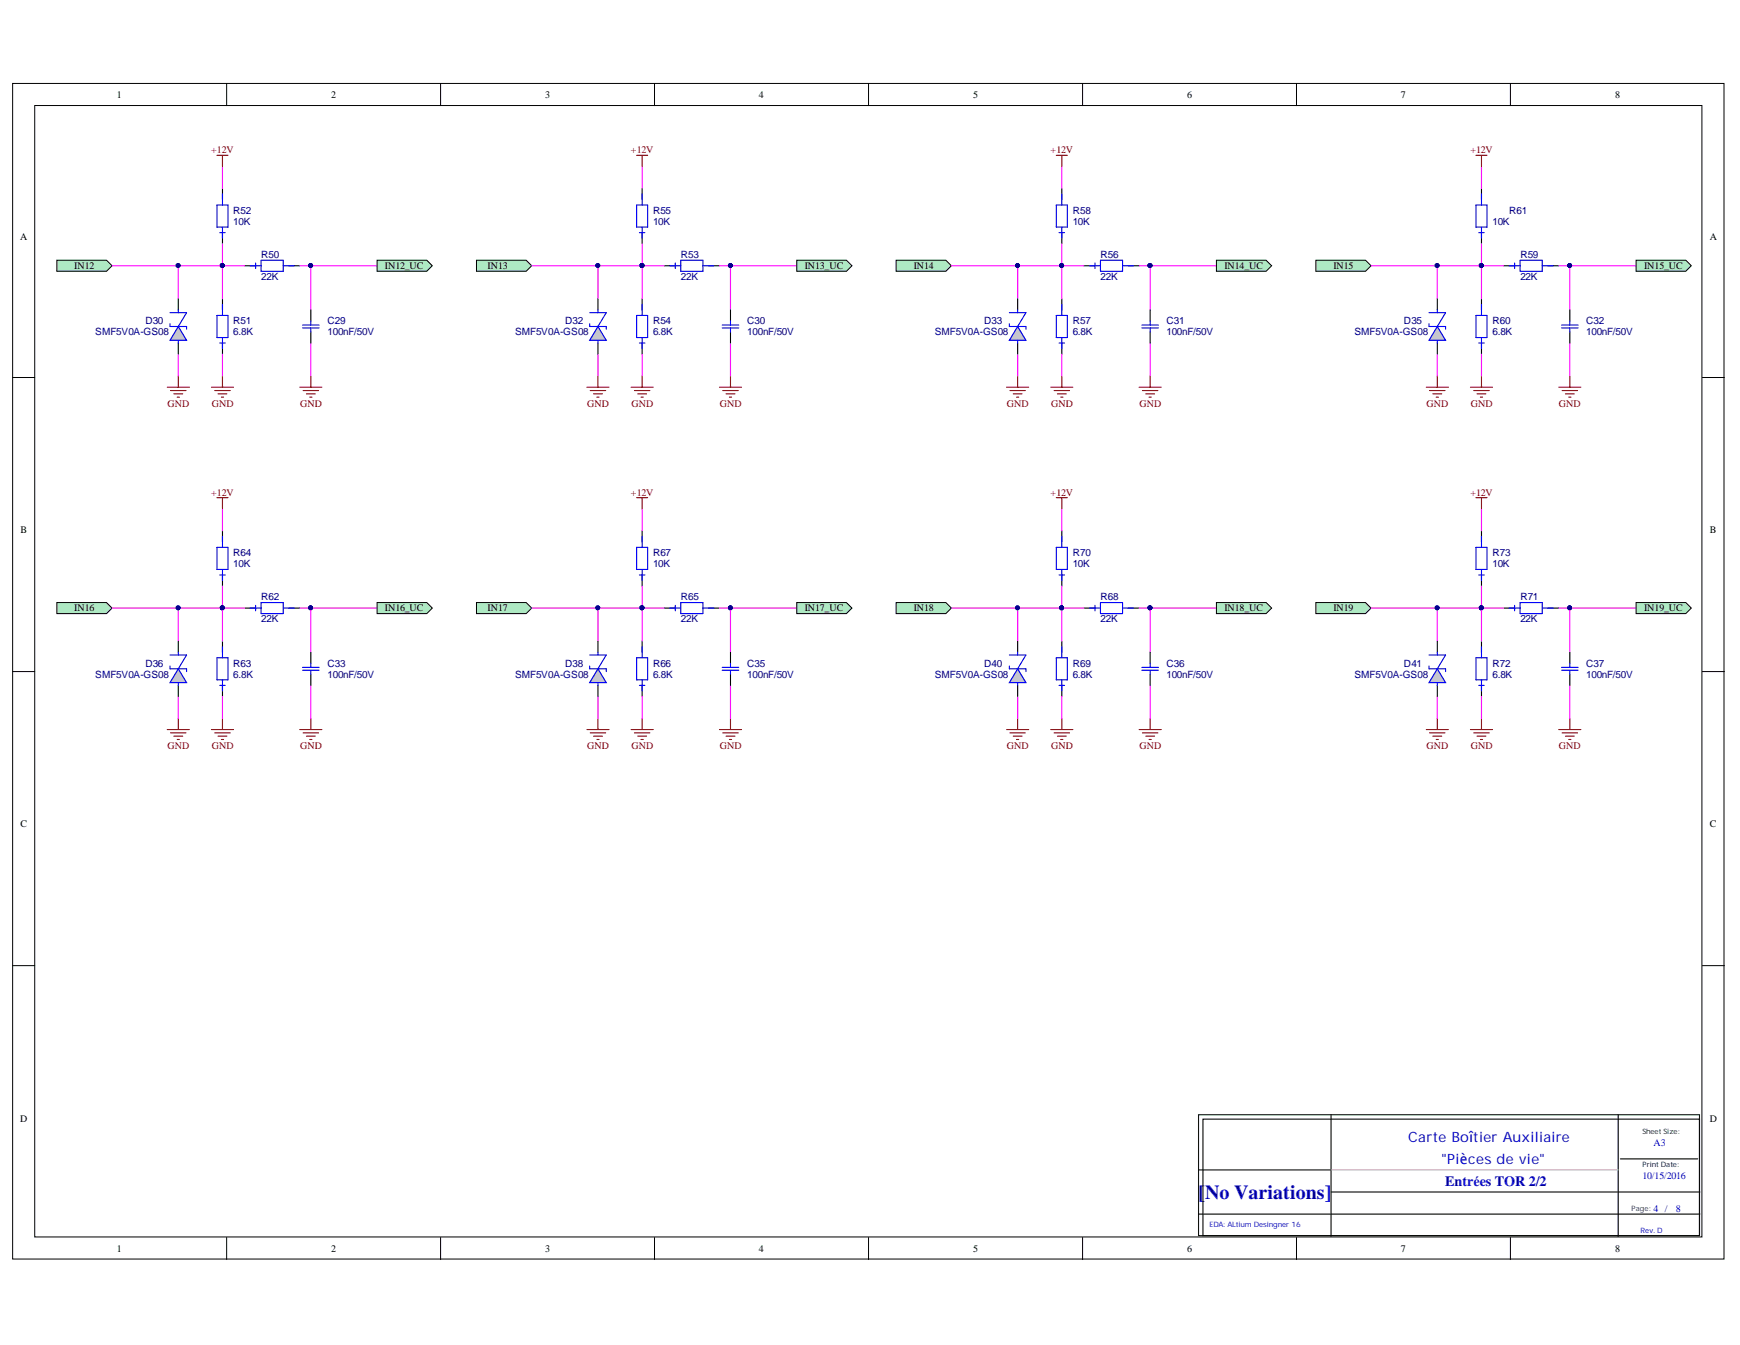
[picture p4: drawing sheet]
<svg xmlns="http://www.w3.org/2000/svg" width="279mm" height="216mm" viewBox="0 0 279 216" stroke-linecap="round" stroke-linejoin="round" font-family="sans-serif">
<g fill="#fff" stroke="#000" stroke-width=".16">
<path d="M2 13.4h274.8v188.7h-274.8z"/>
<path d="M5.6 16.9h267.7v181.7h-267.7z"/>
</g>
<g fill="none" stroke="#000" stroke-width=".16">
<path d="M36.4 13.4v3.6M70.7 13.4v3.6M105.1 13.4v3.6M139.5 13.4v3.6M173.8 13.4v3.6M208.2 13.4v3.6M242.5 13.4v3.6M2 60.6h3.6M273.4 60.6h3.5M2 107.8h3.6M273.4 107.8h3.5M2 155h3.6"/>
<path d="M273.4 155h3.5M36.4 198.6v3.6M70.7 198.6v3.6M105.1 198.6v3.6M139.5 198.6v3.6M173.8 198.6v3.6M208.2 198.6v3.6M242.5 198.6v3.6"/>
</g>
<path d="M35.7 30.3v1.7M35.7 37.3v1.8M39.3 42.7h1.7M46.4 42.7h1.7" fill="none" stroke="#000" stroke-width=".18"/>
<path d="M34.8 32.9h1.8v3.6h-1.8zM35.3 37.3h.9M35.7 31.1v1.8M35.7 36.5v1.7M40.2 42.7h1.7M41 42.2v.9M41.9 41.8h3.6v1.7h-3.6zM45.5 42.7h1.8" fill="none" stroke="#00f" stroke-width=".18"/>
<path d="M26.9 62.2h3.5M27.4 62.7h2.5M27.9 63.2h1.4M28.5 63.8h.3M28.6 60.4v1.8M48.1 62.2h3.6M48.7 62.7h2.5M49.2 63.2h1.4M49.7 63.8h.4M49.9 60.4v1.8" fill="none" stroke="#800000" stroke-width=".18"/>
<path d="M35.7 26.7v3.6M28.6 42.7v5.3M28.6 56.8v3.6M49.9 55.1v5.3M49.9 42.7h10.7" fill="none" stroke="#f0f" stroke-width=".18"/>
<g fill="#000080" stroke="#000080" stroke-width=".16">
<circle cx="49.9" cy="42.6" r=".31"/>
<circle cx="28.6" cy="42.6" r=".31"/>
</g>
<path d="M60.6 41.8h7.9l.9 .9-.9 .8h-7.9z" fill-rule="evenodd" fill="#aee9c3" stroke="#000" stroke-width=".16"/>
<path d="M34.8 24.9h1.8M35.7 24.9v1.8M34 62.2h3.5M34.5 62.7h2.5M35 63.2h1.4M35.5 63.8h.4M35.7 60.4v1.8" fill="none" stroke="#800000" stroke-width=".18"/>
<path d="M35.7 48v1.8M35.7 55.1v1.7" fill="none" stroke="#000" stroke-width=".18"/>
<path d="M34.8 50.6h1.8v3.6h-1.8zM35.3 55.1h.9M35.7 48.9v1.7M35.7 54.2v1.8" fill="none" stroke="#00f" stroke-width=".18"/>
<path d="M35.7 56.8v3.6" fill="none" stroke="#f0f" stroke-width=".18"/>
<path d="M9.1 41.8h8l.9 .9-.9 .8h-8z" fill-rule="evenodd" fill="#aee9c3" stroke="#000" stroke-width=".16"/>
<path d="M103.1 30.3v1.7M103.1 37.3v1.8M106.7 42.7h1.7M113.8 42.7h1.7" fill="none" stroke="#000" stroke-width=".18"/>
<path d="M102.2 32.9h1.8v3.6h-1.8zM102.7 37.3h.9M103.1 31.1v1.8M103.1 36.5v1.7M107.5 42.7h1.8M108.4 42.2v.9M109.3 41.8h3.6v1.7h-3.6zM112.9 42.7h1.7" fill="none" stroke="#00f" stroke-width=".18"/>
<path d="M94.2 62.2h3.6M94.8 62.7h2.5M95.3 63.2h1.4M95.8 63.8h.4M96 60.4v1.8M115.5 62.2h3.6M116.1 62.7h2.4M116.6 63.2h1.4M117.1 63.8h.4M117.3 60.4v1.8" fill="none" stroke="#800000" stroke-width=".18"/>
<path d="M103.1 26.7v3.6M96 42.7v5.3M96 56.8v3.6M117.3 55.1v5.3M117.3 42.7h10.6" fill="none" stroke="#f0f" stroke-width=".18"/>
<g fill="#000080" stroke="#000080" stroke-width=".16">
<circle cx="117.3" cy="42.6" r=".31"/>
<circle cx="96" cy="42.6" r=".31"/>
</g>
<path d="M127.9 41.8h8l.9 .9-.9 .8h-8z" fill-rule="evenodd" fill="#aee9c3" stroke="#000" stroke-width=".16"/>
<path d="M102.2 24.9h1.8M103.1 24.9v1.8M101.3 62.2h3.6M101.9 62.7h2.5M102.4 63.2h1.4M102.9 63.8h.4M103.1 60.4v1.8" fill="none" stroke="#800000" stroke-width=".18"/>
<path d="M103.1 48v1.8M103.1 55.1v1.7" fill="none" stroke="#000" stroke-width=".18"/>
<path d="M102.2 50.6h1.8v3.6h-1.8zM102.7 55.1h.9M103.1 48.9v1.7M103.1 54.2v1.8" fill="none" stroke="#00f" stroke-width=".18"/>
<path d="M103.1 56.8v3.6" fill="none" stroke="#f0f" stroke-width=".18"/>
<path d="M76.5 41.8h8l.9 .9-.9 .8h-8z" fill-rule="evenodd" fill="#aee9c3" stroke="#000" stroke-width=".16"/>
<path d="M170.5 30.3v1.7M170.5 37.3v1.8M174 42.7h1.8M181.1 42.7h1.8" fill="none" stroke="#000" stroke-width=".18"/>
<path d="M169.6 32.9h1.8v3.6h-1.8zM170.1 37.3h.8M170.5 31.1v1.8M170.5 36.5v1.7M174.9 42.7h1.8M175.8 42.2v.9M176.7 41.8h3.6v1.7h-3.6zM180.3 42.7h1.7" fill="none" stroke="#00f" stroke-width=".18"/>
<path d="M161.6 62.2h3.6M162.2 62.7h2.4M162.7 63.2h1.4M163.2 63.8h.4M163.4 60.4v1.8M182.9 62.2h3.6M183.4 62.7h2.5M184 63.2h1.4M184.5 63.8h.4M184.7 60.4v1.8" fill="none" stroke="#800000" stroke-width=".18"/>
<path d="M170.5 26.7v3.6M163.4 42.7v5.3M163.4 56.8v3.6M184.7 55.1v5.3M184.7 42.7h10.6" fill="none" stroke="#f0f" stroke-width=".18"/>
<g fill="#000080" stroke="#000080" stroke-width=".16">
<circle cx="184.7" cy="42.6" r=".31"/>
<circle cx="163.4" cy="42.6" r=".31"/>
</g>
<path d="M195.3 41.8h8l.9 .9-.9 .8h-8z" fill-rule="evenodd" fill="#aee9c3" stroke="#000" stroke-width=".16"/>
<path d="M169.6 24.9h1.8M170.5 24.9v1.8M168.7 62.2h3.6M169.3 62.7h2.4M169.8 63.2h1.4M170.3 63.8h.4M170.5 60.4v1.8" fill="none" stroke="#800000" stroke-width=".18"/>
<path d="M170.5 48v1.8M170.5 55.1v1.7" fill="none" stroke="#000" stroke-width=".18"/>
<path d="M169.6 50.6h1.8v3.6h-1.8zM170.1 55.1h.8M170.5 48.9v1.7M170.5 54.2v1.8" fill="none" stroke="#00f" stroke-width=".18"/>
<path d="M170.5 56.8v3.6" fill="none" stroke="#f0f" stroke-width=".18"/>
<path d="M143.9 41.8h8l.9 .9-.9 .8h-8z" fill-rule="evenodd" fill="#aee9c3" stroke="#000" stroke-width=".16"/>
<path d="M237.9 30.3v1.7M237.9 37.3v1.8M241.4 42.7h1.8M248.5 42.7h1.8" fill="none" stroke="#000" stroke-width=".18"/>
<path d="M237 32.9h1.8v3.6h-1.8zM237.4 37.3h.9M237.9 31.1v1.8M237.9 36.5v1.7M242.3 42.7h1.8M243.2 42.2v.9M244.1 41.8h3.5v1.7h-3.5zM247.6 42.7h1.8" fill="none" stroke="#00f" stroke-width=".18"/>
<path d="M229 62.2h3.6M229.6 62.7h2.4M230.1 63.2h1.4M230.6 63.8h.4M230.8 60.4v1.8M250.3 62.2h3.5M250.8 62.7h2.5M251.4 63.2h1.4M251.9 63.8h.4M252.1 60.4v1.8" fill="none" stroke="#800000" stroke-width=".18"/>
<path d="M237.9 26.7v3.6M230.8 42.7v5.3M230.8 56.8v3.6M252.1 55.1v5.3M252.1 42.7h10.6" fill="none" stroke="#f0f" stroke-width=".18"/>
<g fill="#000080" stroke="#000080" stroke-width=".16">
<circle cx="252" cy="42.6" r=".31"/>
<circle cx="230.8" cy="42.6" r=".31"/>
</g>
<path d="M262.7 41.8h8l.9 .9-.9 .8h-8z" fill-rule="evenodd" fill="#aee9c3" stroke="#000" stroke-width=".16"/>
<path d="M237 24.9h1.8M237.9 24.9v1.8M236.1 62.2h3.6M236.6 62.7h2.5M237.2 63.2h1.4M237.7 63.8h.4M237.9 60.4v1.8" fill="none" stroke="#800000" stroke-width=".18"/>
<path d="M237.9 48v1.8M237.9 55.1v1.7" fill="none" stroke="#000" stroke-width=".18"/>
<path d="M237 50.6h1.8v3.6h-1.8zM237.4 55.1h.9M237.9 48.9v1.7M237.9 54.2v1.8" fill="none" stroke="#00f" stroke-width=".18"/>
<path d="M237.9 56.8v3.6" fill="none" stroke="#f0f" stroke-width=".18"/>
<path d="M211.3 41.8h8l.9 .9-.9 .8h-8z" fill-rule="evenodd" fill="#aee9c3" stroke="#000" stroke-width=".16"/>
<path d="M35.7 85.2v1.8M35.7 92.3v1.8M39.3 97.6h1.7M46.4 97.6h1.7" fill="none" stroke="#000" stroke-width=".18"/>
<path d="M34.8 87.9h1.8v3.5h-1.8zM35.3 92.3h.9M35.7 86.1v1.8M35.7 91.4v1.8M40.2 97.6h1.7M41 97.2v.9M41.9 96.7h3.6v1.8h-3.6zM45.5 97.6h1.8" fill="none" stroke="#00f" stroke-width=".18"/>
<path d="M26.9 117.1h3.5M27.4 117.6h2.5M27.9 118.2h1.4M28.5 118.7h.3M28.6 115.3v1.8M48.1 117.1h3.6M48.7 117.6h2.5M49.2 118.2h1.4M49.7 118.7h.4M49.9 115.3v1.8" fill="none" stroke="#800000" stroke-width=".18"/>
<path d="M28.6 97.6v5.3M35.7 81.7v3.5M49.9 97.6h10.7M28.6 111.8v3.5M49.9 110v5.3" fill="none" stroke="#f0f" stroke-width=".18"/>
<g fill="#000080" stroke="#000080" stroke-width=".16">
<circle cx="49.9" cy="97.6" r=".31"/>
<circle cx="28.6" cy="97.6" r=".31"/>
</g>
<path d="M60.6 96.7h7.9l.9 .9-.9 .9h-7.9z" fill-rule="evenodd" fill="#aee9c3" stroke="#000" stroke-width=".16"/>
<path d="M34.8 79.9h1.8M35.7 79.9v1.8M34 117.1h3.5M34.5 117.6h2.5M35 118.2h1.4M35.5 118.7h.4M35.7 115.3v1.8" fill="none" stroke="#800000" stroke-width=".18"/>
<path d="M35.7 102.9v1.8M35.7 110v1.8" fill="none" stroke="#000" stroke-width=".18"/>
<path d="M34.8 105.6h1.8v3.5h-1.8zM35.3 110h.9M35.7 103.8v1.8M35.7 109.1v1.8" fill="none" stroke="#00f" stroke-width=".18"/>
<path d="M35.7 111.8v3.5" fill="none" stroke="#f0f" stroke-width=".18"/>
<path d="M9.1 96.7h8l.9 .9-.9 .9h-8z" fill-rule="evenodd" fill="#aee9c3" stroke="#000" stroke-width=".16"/>
<path d="M103.1 85.2v1.8M103.1 92.3v1.8M106.7 97.6h1.7M113.8 97.6h1.7" fill="none" stroke="#000" stroke-width=".18"/>
<path d="M102.2 87.9h1.8v3.5h-1.8zM102.7 92.3h.9M103.1 86.1v1.8M103.1 91.4v1.8M107.5 97.6h1.8M108.4 97.2v.9M109.3 96.7h3.6v1.8h-3.6zM112.9 97.6h1.7" fill="none" stroke="#00f" stroke-width=".18"/>
<path d="M94.2 117.1h3.6M94.8 117.6h2.5M95.3 118.2h1.4M95.8 118.7h.4M96 115.3v1.8M115.5 117.1h3.6M116.1 117.6h2.4M116.6 118.2h1.4M117.1 118.7h.4M117.3 115.3v1.8" fill="none" stroke="#800000" stroke-width=".18"/>
<path d="M96 97.6v5.3M103.1 81.7v3.5M117.3 97.6h10.6M96 111.8v3.5M117.3 110v5.3" fill="none" stroke="#f0f" stroke-width=".18"/>
<g fill="#000080" stroke="#000080" stroke-width=".16">
<circle cx="117.3" cy="97.6" r=".31"/>
<circle cx="96" cy="97.6" r=".31"/>
</g>
<path d="M127.9 96.7h8l.9 .9-.9 .9h-8z" fill-rule="evenodd" fill="#aee9c3" stroke="#000" stroke-width=".16"/>
<path d="M102.2 79.9h1.8M103.1 79.9v1.8M101.3 117.1h3.6M101.9 117.6h2.5M102.4 118.2h1.4M102.9 118.7h.4M103.1 115.3v1.8" fill="none" stroke="#800000" stroke-width=".18"/>
<path d="M103.1 102.9v1.8M103.1 110v1.8" fill="none" stroke="#000" stroke-width=".18"/>
<path d="M102.2 105.6h1.8v3.5h-1.8zM102.7 110h.9M103.1 103.8v1.8M103.1 109.1v1.8" fill="none" stroke="#00f" stroke-width=".18"/>
<path d="M103.1 111.8v3.5" fill="none" stroke="#f0f" stroke-width=".18"/>
<path d="M76.5 96.7h8l.9 .9-.9 .9h-8z" fill-rule="evenodd" fill="#aee9c3" stroke="#000" stroke-width=".16"/>
<path d="M170.5 85.2v1.8M170.5 92.3v1.8M174 97.6h1.8M181.1 97.6h1.8" fill="none" stroke="#000" stroke-width=".18"/>
<path d="M169.6 87.9h1.8v3.5h-1.8zM170.1 92.3h.8M170.5 86.1v1.8M170.5 91.4v1.8M174.9 97.6h1.8M175.8 97.2v.9M176.7 96.7h3.6v1.8h-3.6zM180.3 97.6h1.7" fill="none" stroke="#00f" stroke-width=".18"/>
<path d="M161.6 117.1h3.6M162.2 117.6h2.4M162.7 118.2h1.4M163.2 118.7h.4M163.4 115.3v1.8M182.9 117.1h3.6M183.4 117.6h2.5M184 118.2h1.4M184.5 118.7h.4M184.7 115.3v1.8" fill="none" stroke="#800000" stroke-width=".18"/>
<path d="M163.4 97.6v5.3M170.5 81.7v3.5M184.7 97.6h10.6M163.4 111.8v3.5M184.7 110v5.3" fill="none" stroke="#f0f" stroke-width=".18"/>
<g fill="#000080" stroke="#000080" stroke-width=".16">
<circle cx="184.7" cy="97.6" r=".31"/>
<circle cx="163.4" cy="97.6" r=".31"/>
</g>
<path d="M195.3 96.7h8l.9 .9-.9 .9h-8z" fill-rule="evenodd" fill="#aee9c3" stroke="#000" stroke-width=".16"/>
<path d="M169.6 79.9h1.8M170.5 79.9v1.8M168.7 117.1h3.6M169.3 117.6h2.4M169.8 118.2h1.4M170.3 118.7h.4M170.5 115.3v1.8" fill="none" stroke="#800000" stroke-width=".18"/>
<path d="M170.5 102.9v1.8M170.5 110v1.8" fill="none" stroke="#000" stroke-width=".18"/>
<path d="M169.6 105.6h1.8v3.5h-1.8zM170.1 110h.8M170.5 103.8v1.8M170.5 109.1v1.8" fill="none" stroke="#00f" stroke-width=".18"/>
<path d="M170.5 111.8v3.5" fill="none" stroke="#f0f" stroke-width=".18"/>
<path d="M143.9 96.7h8l.9 .9-.9 .9h-8z" fill-rule="evenodd" fill="#aee9c3" stroke="#000" stroke-width=".16"/>
<path d="M237.9 85.2v1.8M237.9 92.3v1.8M241.4 97.6h1.8M248.5 97.6h1.8" fill="none" stroke="#000" stroke-width=".18"/>
<path d="M237 87.9h1.8v3.5h-1.8zM237.4 92.3h.9M237.9 86.1v1.8M237.9 91.4v1.8M242.3 97.6h1.8M243.2 97.2v.9M244.1 96.7h3.5v1.8h-3.5zM247.6 97.6h1.8" fill="none" stroke="#00f" stroke-width=".18"/>
<path d="M229 117.1h3.6M229.6 117.6h2.4M230.1 118.2h1.4M230.6 118.7h.4M230.8 115.3v1.8M250.3 117.1h3.5M250.8 117.6h2.5M251.4 118.2h1.4M251.9 118.7h.4M252.1 115.3v1.8" fill="none" stroke="#800000" stroke-width=".18"/>
<path d="M230.8 97.6v5.3M237.9 81.7v3.5M252.1 97.6h10.6M230.8 111.8v3.5M252.1 110v5.3" fill="none" stroke="#f0f" stroke-width=".18"/>
<g fill="#000080" stroke="#000080" stroke-width=".16">
<circle cx="252" cy="97.6" r=".31"/>
<circle cx="230.8" cy="97.6" r=".31"/>
</g>
<path d="M262.7 96.7h8l.9 .9-.9 .9h-8z" fill-rule="evenodd" fill="#aee9c3" stroke="#000" stroke-width=".16"/>
<path d="M237 79.9h1.8M237.9 79.9v1.8M236.1 117.1h3.6M236.6 117.6h2.5M237.2 118.2h1.4M237.7 118.7h.4M237.9 115.3v1.8" fill="none" stroke="#800000" stroke-width=".18"/>
<path d="M237.9 102.9v1.8M237.9 110v1.8" fill="none" stroke="#000" stroke-width=".18"/>
<path d="M237 105.6h1.8v3.5h-1.8zM237.4 110h.9M237.9 103.8v1.8M237.9 109.1v1.8" fill="none" stroke="#00f" stroke-width=".18"/>
<path d="M237.9 111.8v3.5" fill="none" stroke="#f0f" stroke-width=".18"/>
<path d="M211.3 96.7h8l.9 .9-.9 .9h-8z" fill-rule="evenodd" fill="#aee9c3" stroke="#000" stroke-width=".16"/>
<path d="M28.6 48v1.8M28.6 55.1v1.7" fill="none" stroke="#000" stroke-width=".18"/>
<path d="M27.3 52v.4h2.7v.5" fill="none" stroke="#00f" stroke-width=".18"/>
<path d="M28.6 52.4l1.4 2.2h-2.7z" fill="#c0c0c0"/>
<path d="M27.3 50.2h2.7l-1.4 2.2M28.6 52.4l1.4 2.2h-2.7zM28.6 49.8v.4M28.6 54.6v.5M94.7 52v.4h2.6v.5" fill="none" stroke="#00f" stroke-width=".18"/>
<path d="M96 48v1.8M96 55.1v1.7" fill="none" stroke="#000" stroke-width=".18"/>
<path d="M96 52.4l1.3 2.2h-2.6z" fill="#c0c0c0"/>
<path d="M94.7 50.2h2.6l-1.3 2.2M96 52.4l1.3 2.2h-2.6zM96 49.8v.4M96 54.6v.5M162.1 52v.4h2.6v.5" fill="none" stroke="#00f" stroke-width=".18"/>
<path d="M163.4 48v1.8M163.4 55.1v1.7" fill="none" stroke="#000" stroke-width=".18"/>
<path d="M163.4 52.4l1.3 2.2h-2.6z" fill="#c0c0c0"/>
<path d="M162.1 50.2h2.6l-1.3 2.2M163.4 52.4l1.3 2.2h-2.6zM163.4 49.8v.4M163.4 54.6v.5M229.5 52v.4h2.6v.5" fill="none" stroke="#00f" stroke-width=".18"/>
<path d="M230.8 48v1.8M230.8 55.1v1.7" fill="none" stroke="#000" stroke-width=".18"/>
<path d="M230.8 52.4l1.3 2.2h-2.6z" fill="#c0c0c0"/>
<path d="M229.5 50.2h2.6l-1.3 2.2M230.8 52.4l1.3 2.2h-2.6zM230.8 49.8v.4M230.8 54.6v.5M229.5 106.9v.5h2.6v.4" fill="none" stroke="#00f" stroke-width=".18"/>
<path d="M230.8 102.9v1.8M230.8 110v1.8" fill="none" stroke="#000" stroke-width=".18"/>
<path d="M230.8 107.4l1.3 2.2h-2.6z" fill="#c0c0c0"/>
<path d="M162.1 106.9v.5h2.6v.4M229.5 105.1h2.6l-1.3 2.3M230.8 107.4l1.3 2.2h-2.6zM230.8 104.7v.4M230.8 109.6v.4" fill="none" stroke="#00f" stroke-width=".18"/>
<path d="M163.4 102.9v1.8M163.4 110v1.8" fill="none" stroke="#000" stroke-width=".18"/>
<path d="M163.4 107.4l1.3 2.2h-2.6z" fill="#c0c0c0"/>
<path d="M94.7 106.9v.5h2.6v.4M162.1 105.1h2.6l-1.3 2.3M163.4 107.4l1.3 2.2h-2.6zM163.4 104.7v.4M163.4 109.6v.4" fill="none" stroke="#00f" stroke-width=".18"/>
<path d="M96 102.9v1.8M96 110v1.8" fill="none" stroke="#000" stroke-width=".18"/>
<path d="M96 107.4l1.3 2.2h-2.6z" fill="#c0c0c0"/>
<path d="M27.3 106.9v.5h2.7v.4M94.7 105.1h2.6l-1.3 2.3M96 107.4l1.3 2.2h-2.6zM96 104.7v.4M96 109.6v.4" fill="none" stroke="#00f" stroke-width=".18"/>
<path d="M28.6 102.9v1.8M28.6 110v1.8" fill="none" stroke="#000" stroke-width=".18"/>
<path d="M28.6 107.4l1.4 2.2h-2.7z" fill="#c0c0c0"/>
<g fill="none" stroke="#00f" stroke-width=".18">
<path d="M48.6 52.6h2.6M48.6 52.2h2.6M49.9 51.5v.7M49.9 52.6v.7M116 52.6h2.6M116 52.2h2.6M117.3 51.5v.7M117.3 52.6v.7M183.4 52.6h2.6M183.4 52.2h2.6M184.7 51.5v.7M184.7 52.6v.7"/>
<path d="M250.7 52.6h2.7M250.7 52.2h2.7M252.1 51.5v.7M252.1 52.6v.7M27.3 105.1h2.7l-1.4 2.3M28.6 107.4l1.4 2.2h-2.7zM28.6 104.7v.4M28.6 109.6v.4M48.6 107.6h2.6M48.6 107.1h2.6M49.9 106.5v.6M49.9 107.6v.6"/>
<path d="M116 107.6h2.6M116 107.1h2.6M117.3 106.5v.6M117.3 107.6v.6M183.4 107.6h2.6M183.4 107.1h2.6M184.7 106.5v.6M184.7 107.6v.6M250.7 107.6h2.7M250.7 107.1h2.7M252.1 106.5v.6M252.1 107.6v.6"/>
</g>
<g fill="none" stroke="#f0f" stroke-width=".18">
<path d="M35.7 39.1v8.9M103.1 39.1v8.9M170.5 39.1v8.9M237.9 39.1v8.9M18 42.7h21.3M48.1 42.7h1.8v7.1M85.4 42.7h21.3M115.5 42.7h1.8v7.1M152.8 42.7h21.2M182.9 42.7h1.8v7.1M220.2 42.7h21.2M250.3 42.7h1.8v7.1"/>
<path d="M18 97.6h21.3M35.7 94.1v8.8M48.1 97.6h1.8v7.1M85.4 97.6h21.3M103.1 94.1v8.8M115.5 97.6h1.8v7.1M152.8 97.6h21.2M170.5 94.1v8.8M182.9 97.6h1.8v7.1M220.2 97.6h21.2M237.9 94.1v8.8M250.3 97.6h1.8v7.1"/>
</g>
<g fill="#000080" stroke="#000080" stroke-width=".16">
<circle cx="49.9" cy="42.6" r=".31"/>
<circle cx="117.3" cy="42.6" r=".31"/>
<circle cx="117.3" cy="97.6" r=".31"/>
<circle cx="49.9" cy="97.6" r=".31"/>
<circle cx="184.7" cy="97.6" r=".31"/>
<circle cx="252" cy="97.6" r=".31"/>
<circle cx="252" cy="42.6" r=".31"/>
<circle cx="184.7" cy="42.6" r=".31"/>
<circle cx="35.7" cy="42.6" r=".31"/>
<circle cx="28.6" cy="42.6" r=".31"/>
<circle cx="103.1" cy="42.6" r=".31"/>
<circle cx="96" cy="42.6" r=".31"/>
<circle cx="170.5" cy="42.6" r=".31"/>
<circle cx="163.4" cy="42.6" r=".31"/>
<circle cx="237.9" cy="42.6" r=".31"/>
<circle cx="230.8" cy="42.6" r=".31"/>
<circle cx="35.7" cy="97.6" r=".31"/>
<circle cx="28.6" cy="97.6" r=".31"/>
<circle cx="103.1" cy="97.6" r=".31"/>
<circle cx="96" cy="97.6" r=".31"/>
<circle cx="170.5" cy="97.6" r=".31"/>
<circle cx="163.4" cy="97.6" r=".31"/>
<circle cx="237.9" cy="97.6" r=".31"/>
<circle cx="230.8" cy="97.6" r=".31"/>
</g>
<g fill="none" stroke="#000" stroke-width=".18">
<path d="M49.9 49.8v1.7M49.9 53.3v1.8M117.3 49.8v1.7M117.3 53.3v1.8M184.7 49.8v1.7M184.7 53.3v1.8M252.1 49.8v1.7M252.1 53.3v1.8M49.9 104.7v1.8M49.9 108.2v1.8M117.3 104.7v1.8M117.3 108.2v1.8"/>
<path d="M184.7 104.7v1.8M184.7 108.2v1.8M252.1 104.7v1.8M252.1 108.2v1.8M259.8 178.9v19.5M192.5 194.9h80.5M260.2 186h12.4"/>
</g>
<path d="M192.5 178.9h80.4v19.4h-80.4z" fill="none" stroke="#110f0a" stroke-width=".18"/>
<path d="M193.2 179.6h79.7v18.7h-79.7zM213.7 178.9v19.5M192.5 187.8h21.2M213.7 191.3h59.3" fill="none" stroke="#080d02" stroke-width=".18"/>
<path d="M213.7 187.8h46.1" fill="none" stroke="#beb5b2" stroke-width=".18"/>
<text font-size="3.2" fill="#0000bf" x="192.5" y="192.4">[No Variations]</text>
<g font-size="2.3" fill="#0000bf">
<text x="226.1" y="183.3">Carte Boîtier Auxiliaire</text>
<text x="231.4" y="186.8">&quot;Pièces de vie&quot;</text>
<text x="232" y="190.4">Entrées TOR 2/2</text>
</g>
<g font-size="1.6">
<text x="18.8" y="15.7">1</text>
<text x="53.2" y="15.7">2</text>
<text x="87.5" y="15.7">3</text>
<text x="121.9" y="15.7">4</text>
<text x="156.3" y="15.7">5</text>
<text x="190.6" y="15.7">6</text>
<text x="224.9" y="15.7">7</text>
<text x="259.4" y="15.7">8</text>
<text x="3.2" y="38.5">A</text>
<text x="274.6" y="38.5">A</text>
<text x="11.9" y="43.2">IN12</text>
<text x="61.8" y="43.2">IN12_UC</text>
<text x="78.3" y="43.2">IN13</text>
<text x="129.2" y="43.2">IN13_UC</text>
<text x="146.7" y="43.2">IN14</text>
<text x="196.6" y="43.2">IN14_UC</text>
<text x="214.1" y="43.2">IN15</text>
<text x="264" y="43.2">IN15_UC</text>
<text x="3.3" y="85.6">B</text>
<text x="274.6" y="85.6">B</text>
<text x="11.9" y="98.1">IN16</text>
<text x="61.8" y="98.1">IN16_UC</text>
<text x="78.3" y="98.1">IN17</text>
<text x="129.2" y="98.1">IN17_UC</text>
<text x="146.7" y="98.1">IN18</text>
<text x="196.6" y="98.1">IN18_UC</text>
<text x="214.1" y="98.1">IN19</text>
<text x="264" y="98.1">IN19_UC</text>
<text x="3.3" y="132.8">C</text>
<text x="274.6" y="132.8">C</text>
<text x="3.2" y="180">D</text>
<text x="274.6" y="180">D</text>
<text x="18.8" y="200.9">1</text>
<text x="53.2" y="200.9">2</text>
<text x="87.5" y="200.9">3</text>
<text x="121.9" y="200.9">4</text>
<text x="156.3" y="200.9">5</text>
<text x="190.6" y="200.9">6</text>
<text x="224.9" y="200.9">7</text>
<text x="259.4" y="200.9">8</text>
</g>
<g font-size="1.6" fill="#800000">
<text x="33.9" y="24.6">+12V</text>
<text x="101.3" y="24.6">+12V</text>
<text x="168.7" y="24.6">+12V</text>
<text x="236.1" y="24.6">+12V</text>
<text x="26.9" y="65.3">GND</text>
<text x="34" y="65.3">GND</text>
<text x="48.2" y="65.3">GND</text>
<text x="94.3" y="65.3">GND</text>
<text x="101.4" y="65.3">GND</text>
<text x="115.6" y="65.3">GND</text>
<text x="161.7" y="65.3">GND</text>
<text x="168.8" y="65.3">GND</text>
<text x="183" y="65.3">GND</text>
<text x="229.1" y="65.3">GND</text>
<text x="236.2" y="65.3">GND</text>
<text x="250.3" y="65.3">GND</text>
<text x="33.9" y="79.5">+12V</text>
<text x="101.3" y="79.5">+12V</text>
<text x="168.7" y="79.5">+12V</text>
<text x="236.1" y="79.5">+12V</text>
<text x="26.9" y="120.3">GND</text>
<text x="34" y="120.3">GND</text>
<text x="48.2" y="120.3">GND</text>
<text x="94.3" y="120.3">GND</text>
<text x="101.4" y="120.3">GND</text>
<text x="115.6" y="120.3">GND</text>
<text x="161.7" y="120.3">GND</text>
<text x="168.8" y="120.3">GND</text>
<text x="183" y="120.3">GND</text>
<text x="229.1" y="120.3">GND</text>
<text x="236.2" y="120.3">GND</text>
<text x="250.3" y="120.3">GND</text>
</g>
<g font-size="1.6" fill="#000080">
<text x="37.5" y="34.3">R52</text>
<text x="104.9" y="34.3">R55</text>
<text x="172.3" y="34.3">R58</text>
<text x="242.4" y="34.3">R61</text>
<text x="37.5" y="36.1">10K</text>
<text x="41.9" y="41.4">R50</text>
<text x="104.9" y="36.1">10K</text>
<text x="109.3" y="41.4">R53</text>
<text x="172.3" y="36.1">10K</text>
<text x="176.7" y="41.4">R56</text>
<text x="239.7" y="36.1">10K</text>
<text x="244.1" y="41.4">R59</text>
<text x="41.9" y="45">22K</text>
<text x="109.3" y="45">22K</text>
<text x="176.7" y="45">22K</text>
<text x="244.1" y="45">22K</text>
<text x="15.3" y="53.8">SMF5V0A-GS08</text>
<text x="23.3" y="52.1">D30</text>
<text x="37.5" y="53.8">6.8K</text>
<text x="37.5" y="52.1">R51</text>
<text x="52.6" y="53.8">100nF/50V</text>
<text x="52.6" y="52.1">C29</text>
<text x="82.7" y="53.8">SMF5V0A-GS08</text>
<text x="90.7" y="52.1">D32</text>
<text x="104.9" y="53.8">6.8K</text>
<text x="104.9" y="52.1">R54</text>
<text x="120" y="53.8">100nF/50V</text>
<text x="120" y="52.1">C30</text>
<text x="150.1" y="53.8">SMF5V0A-GS08</text>
<text x="158" y="52.1">D33</text>
<text x="172.3" y="53.8">6.8K</text>
<text x="172.3" y="52.1">R57</text>
<text x="187.3" y="53.8">100nF/50V</text>
<text x="187.3" y="52.1">C31</text>
<text x="217.5" y="53.8">SMF5V0A-GS08</text>
<text x="225.4" y="52.1">D35</text>
<text x="239.7" y="53.8">6.8K</text>
<text x="239.7" y="52.1">R60</text>
<text x="254.7" y="53.8">100nF/50V</text>
<text x="254.7" y="52.1">C32</text>
<text x="37.5" y="89.3">R64</text>
<text x="104.9" y="89.3">R67</text>
<text x="172.3" y="89.3">R70</text>
<text x="239.7" y="89.3">R73</text>
<text x="37.5" y="91">10K</text>
<text x="104.9" y="91">10K</text>
<text x="172.3" y="91">10K</text>
<text x="239.7" y="91">10K</text>
<text x="41.9" y="99.9">22K</text>
<text x="41.9" y="96.4">R62</text>
<text x="109.3" y="99.9">22K</text>
<text x="109.3" y="96.4">R65</text>
<text x="176.7" y="99.9">22K</text>
<text x="176.7" y="96.4">R68</text>
<text x="244.1" y="99.9">22K</text>
<text x="244.1" y="96.4">R71</text>
<text x="23.3" y="107">D36</text>
<text x="37.5" y="107">R63</text>
<text x="52.6" y="107">C33</text>
<text x="90.7" y="107">D38</text>
<text x="104.9" y="107">R66</text>
<text x="120" y="107">C35</text>
<text x="158" y="107">D40</text>
<text x="172.3" y="107">R69</text>
<text x="187.3" y="107">C36</text>
<text x="225.4" y="107">D41</text>
<text x="239.7" y="107">R72</text>
<text x="254.7" y="107">C37</text>
<text x="15.3" y="108.8">SMF5V0A-GS08</text>
<text x="37.5" y="108.8">6.8K</text>
<text x="52.6" y="108.8">100nF/50V</text>
<text x="82.7" y="108.8">SMF5V0A-GS08</text>
<text x="104.9" y="108.8">6.8K</text>
<text x="120" y="108.8">100nF/50V</text>
<text x="150.1" y="108.8">SMF5V0A-GS08</text>
<text x="172.3" y="108.8">6.8K</text>
<text x="187.3" y="108.8">100nF/50V</text>
<text x="217.5" y="108.8">SMF5V0A-GS08</text>
<text x="239.7" y="108.8">6.8K</text>
<text x="254.7" y="108.8">100nF/50V</text>
</g>
<g font-size="1.6" fill="#00f">
<text x="265.5" y="183.9">A3</text>
<text x="263.8" y="189.3">10/15/2016</text>
<text x="265.5" y="194.6">4 /</text>
<text x="269.1" y="194.6">8</text>
</g>
<text font-size="1.2" fill="#172721" x="263.8" y="182">Sheet Size:</text>
<text font-size="1.2" fill="#001b31" x="263.8" y="187.3">Print Date:</text>
<g font-size="1.2" fill="#00f">
<text x="194.2" y="197">EDA: ALtium Desingner 16</text>
<text x="263.4" y="198">Rev. D</text>
</g>
<text font-size="1.2" fill="#323543" x="262" y="194.4">Page:</text>
</svg>
